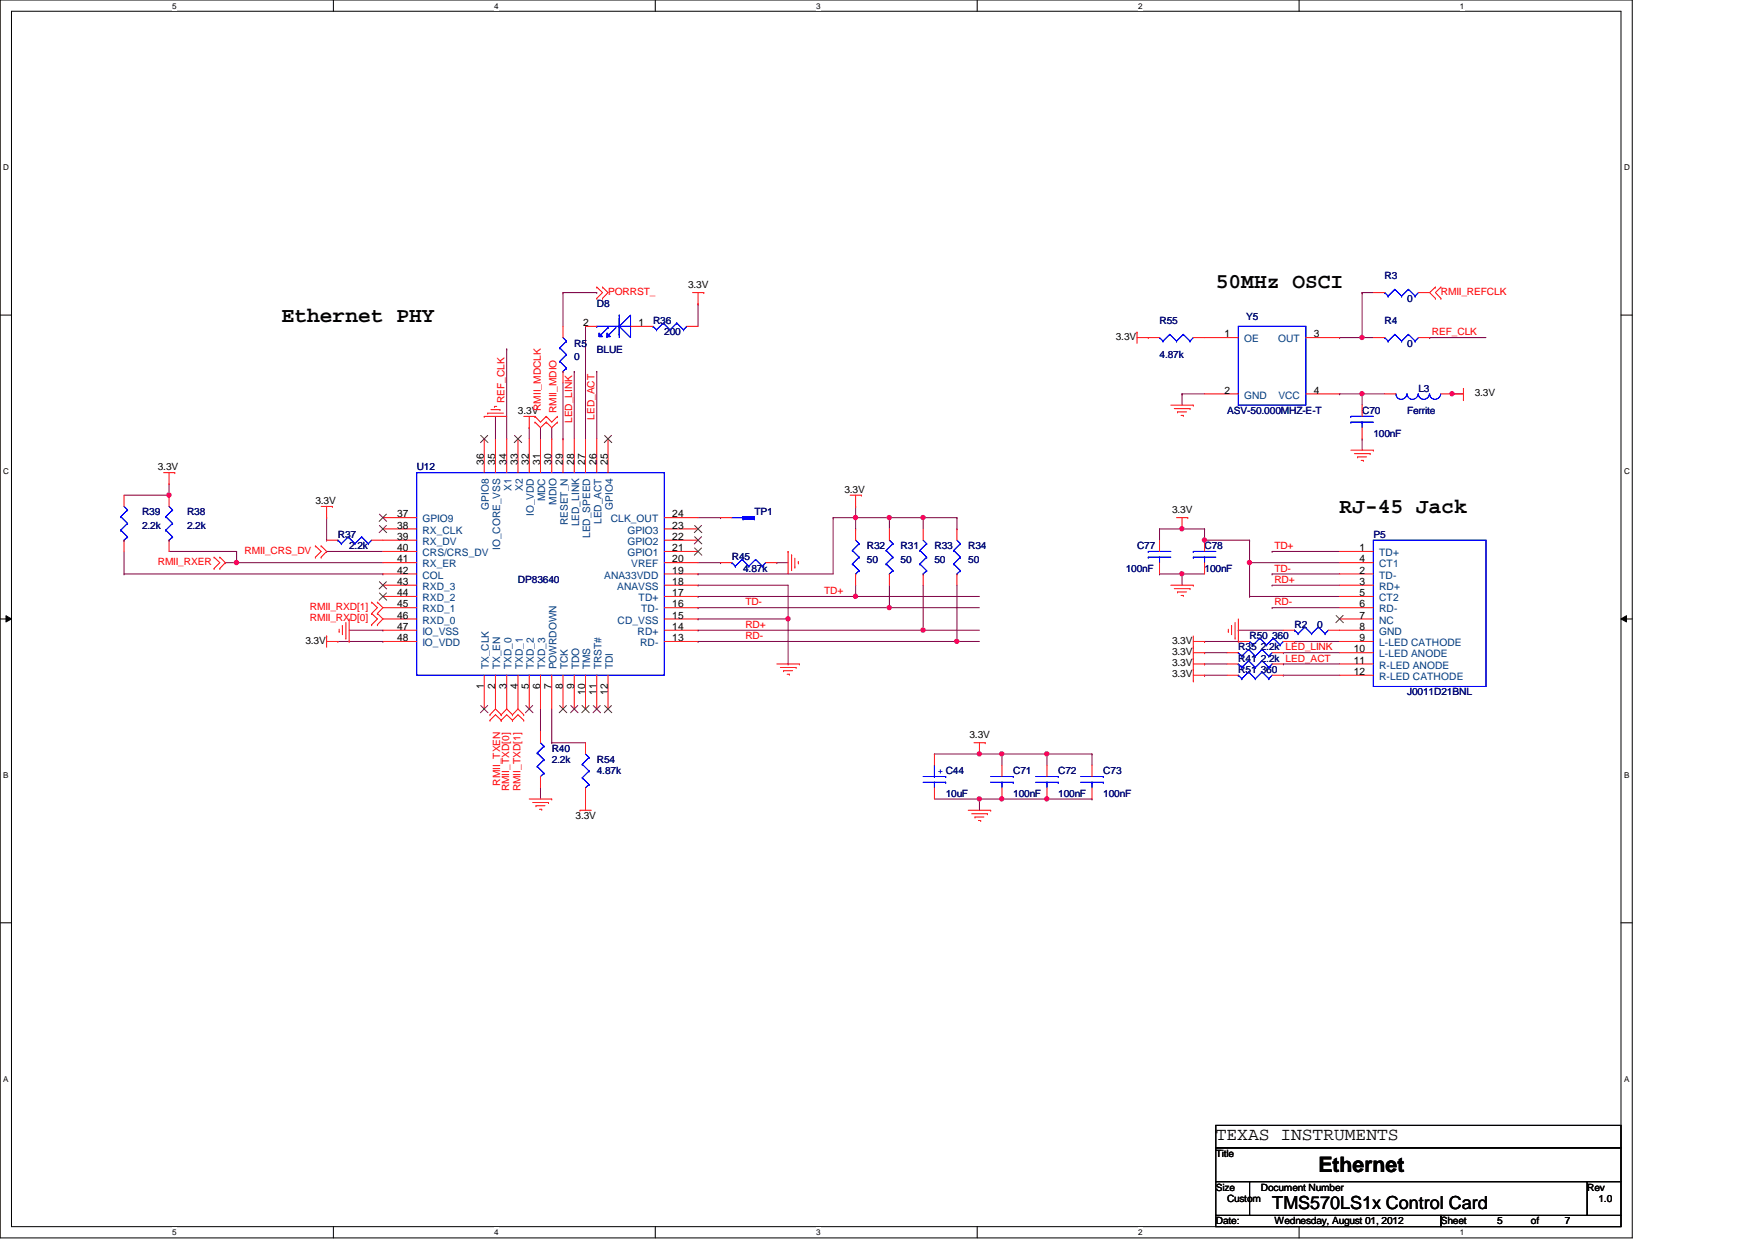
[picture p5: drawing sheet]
<svg xmlns="http://www.w3.org/2000/svg" width="297mm" height="210mm" viewBox="0 0 297 210" stroke-linecap="round" stroke-linejoin="round" font-family="sans-serif">
<path d="M0 0h276.3v209.5h-276.3zM1.9 1.9h272.5v205.7h-272.5z" fill="none" stroke="#000" stroke-width=".17"/>
<g fill="#fff">
<path d="M29.2 .2h.7v1.5h-.7z"/>
<path d="M29.2 207.9h.7v1.5h-.7z"/>
</g>
<path d="M56.4 0v1.9M56.4 207.6v1.9" fill="none" stroke="#000" stroke-width=".17"/>
<g fill="#fff">
<path d="M83.6 .2h.8v1.5h-.8z"/>
<path d="M83.6 207.9h.8v1.5h-.8z"/>
</g>
<path d="M110.9 0v1.9M110.9 207.6v1.9" fill="none" stroke="#000" stroke-width=".17"/>
<g fill="#fff">
<path d="M138.1 .2h.8v1.5h-.8z"/>
<path d="M138.1 207.9h.8v1.5h-.8z"/>
</g>
<path d="M165.4 0v1.9M165.4 207.6v1.9" fill="none" stroke="#000" stroke-width=".17"/>
<g fill="#fff">
<path d="M192.6 .2h.8v1.5h-.8z"/>
<path d="M192.6 207.9h.8v1.5h-.8z"/>
</g>
<path d="M219.9 0v1.9M219.9 207.6v1.9" fill="none" stroke="#000" stroke-width=".17"/>
<g fill="#fff">
<path d="M247.1 .2h.8v1.5h-.8z"/>
<path d="M247.1 207.9h.8v1.5h-.8z"/>
<path d="M.5 27.6h1v1.5h-1z"/>
<path d="M274.9 27.6h.9v1.5h-.9z"/>
<path d="M.5 79h1v1.6h-1z"/>
<path d="M274.9 79h.9v1.6h-.9z"/>
</g>
<path d="M0 53.3h1.9M274.4 53.3h1.9" fill="none" stroke="#000" stroke-width=".17"/>
<g fill="#fff">
<path d="M.5 130.5h.9v1.5h-.9z"/>
<path d="M274.9 130.5h.9v1.5h-.9z"/>
</g>
<path d="M0 104.8h1.9M1 104.2l.9 .6-.9 .5zM274.4 104.8l.9-.6v1.1zM274.4 104.8h1.9" fill="none" stroke="#000" stroke-width=".17"/>
<path d="M1 104.2l.9 .6-.9 .5zM274.4 104.8l.9-.6v1.1z" fill="#000"/>
<g fill="#fff">
<path d="M.5 181.9h.9v1.5h-.9z"/>
<path d="M274.9 181.9h.9v1.5h-.9z"/>
</g>
<path d="M0 156.2h1.9M274.4 156.2h1.9" fill="none" stroke="#000" stroke-width=".17"/>
<path d="M95.3 49.5h.1M95.3 49.5v5.7M95.3 49.5h5.7M101 49.5h.1M118.1 99.1h.1M118.1 99.1h15.3v5.7M133.4 104.8h.1" fill="none" stroke="#800040" stroke-width=".17"/>
<circle cx="133.4" cy="104.7" r=".37" fill="#f0f"/>
<circle cx="133.4" cy="104.7" r=".37" fill="none" stroke="#f0f" stroke-width=".17"/>
<g fill="none" stroke="#800040" stroke-width=".17">
<path d="M226.7 57.1h.1M226.7 57.1h5.7M230.5 57.1h.1M21 83.8h7.6M28.6 83.8h.1M28.6 93.3h11.4M28.6 81.9v1.9M38.1 95.2h.1M38.1 95.2h1.9M40 93.3h.1M40 95.2h.1M40 93.3v1.9"/>
<path d="M118.1 95.2h3.9M122 95.2h.1M118.1 104.8h.1M118.1 104.8h15.3v7.6M133.4 112.4h.1M91.5 120h.1M91.5 133.3h.1M91.5 120v3.8M91.5 133.3v2M93.4 125.7h.1M93.4 120v5.7M93.4 125.7h5.7"/>
<path d="M99.1 125.7h.1M158.2 127.6h.1M158.2 127.6h7.6"/>
</g>
<circle cx="28.6" cy="83.8" r=".37" fill="#f0f"/>
<circle cx="28.6" cy="83.8" r=".37" fill="none" stroke="#f0f" stroke-width=".17"/>
<path d="M230.5 49.5h.1M230.5 49.5v7.6M21 97.2h.1M21 93.3v3.9M21 97.2h43.8M64.8 97.2h.1M118.1 87.6h3.9M122 87.6h.1M131.5 95.2h.1M131.5 95.2h1.9" fill="none" stroke="#800040" stroke-width=".17"/>
<circle cx="230.5" cy="57.1" r=".37" fill="#f0f"/>
<circle cx="230.5" cy="57.1" r=".37" fill="none" stroke="#f0f" stroke-width=".17"/>
<g fill="none" stroke="#800040" stroke-width=".17">
<path d="M230.5 49.5h.1M230.5 49.5h1.9M242 57.1h.1M242 57.1h9.5M89.6 72.4h.1M89.6 72.4v1.9M91.5 74.3h.1M91.5 72.4v1.9M93.4 74.3h.1M93.4 72.4v1.9M97.2 62.9h.1M97.2 62.9v11.4"/>
<path d="M101 62.9h.1M101 62.9v11.4M226.7 66.7h.1M226.7 66.7h3.8M150.5 102.9h.1M150.5 102.9h15.3"/>
</g>
<circle cx="150.5" cy="102.8" r=".37" fill="#f0f"/>
<circle cx="150.5" cy="102.8" r=".37" fill="none" stroke="#f0f" stroke-width=".17"/>
<path d="M144.8 101h.1M144.8 101h21" fill="none" stroke="#800040" stroke-width=".17"/>
<circle cx="144.8" cy="100.9" r=".37" fill="#f0f"/>
<circle cx="144.8" cy="100.9" r=".37" fill="none" stroke="#f0f" stroke-width=".17"/>
<path d="M83.9 74.3h.1M83.9 70.5v3.8M230.5 74.3h.1M230.5 66.7h.1M230.5 66.7v1.9M230.5 74.3v1.9M57.2 108.6h7.6M64.8 108.6h.1M156.2 106.7h.1M156.2 106.7h9.6M162 108.6h.1M162 108.6h3.8" fill="none" stroke="#800040" stroke-width=".17"/>
<circle cx="230.5" cy="66.6" r=".37" fill="#f0f"/>
<circle cx="230.5" cy="66.6" r=".37" fill="none" stroke="#f0f" stroke-width=".17"/>
<path d="M85.8 59.1h.1M85.8 59.1v15.2M144.8 87.6h.1M144.8 85.7v1.9M144.8 87.6h5.7M150.5 87.6h.1M59.1 106.7h5.7M64.8 106.7h.1" fill="none" stroke="#800040" stroke-width=".17"/>
<circle cx="144.8" cy="87.6" r=".37" fill="#f0f"/>
<circle cx="144.8" cy="87.6" r=".37" fill="none" stroke="#f0f" stroke-width=".17"/>
<circle cx="150.5" cy="87.6" r=".37" fill="#f0f"/>
<circle cx="150.5" cy="87.6" r=".37" fill="none" stroke="#f0f" stroke-width=".17"/>
<path d="M200.1 66.7h.1M200.1 66.7h3.8M200.1 66.7v1.9M144.8 89.5h.1M144.8 87.6v1.9M150.5 87.6h.1M150.5 87.6v1.9M150.5 87.6h5.7M156.2 87.6h.1M162 89.5h.1M162 87.6v1.9" fill="none" stroke="#800040" stroke-width=".17"/>
<circle cx="156.2" cy="87.6" r=".37" fill="#f0f"/>
<circle cx="156.2" cy="87.6" r=".37" fill="none" stroke="#f0f" stroke-width=".17"/>
<path d="M158.2 135.3h7.6M165.8 135.3h.1" fill="none" stroke="#800040" stroke-width=".17"/>
<circle cx="165.7" cy="135.2" r=".37" fill="#f0f"/>
<circle cx="165.7" cy="135.2" r=".37" fill="none" stroke="#f0f" stroke-width=".17"/>
<path d="M169.6 135.3h15.2M177.2 135.3h.1M184.8 135.3h.1" fill="none" stroke="#800040" stroke-width=".17"/>
<circle cx="177.2" cy="135.2" r=".37" fill="#f0f"/>
<circle cx="177.2" cy="135.2" r=".37" fill="none" stroke="#f0f" stroke-width=".17"/>
<g fill="none" stroke="#800040" stroke-width=".17">
<path d="M55.3 91.4h.1M55.3 87.6v3.8M144.8 99.1v1.9M156.2 87.6h.1M156.2 87.6v1.9M156.2 87.6h5.8M162 87.6h.1M118.1 101h.1M118.1 101h26.7M144.8 101h.1M165.8 127.6h.1M165.8 127.6h3.8"/>
<path d="M169.6 127.6h.1M169.6 127.6v1.9"/>
</g>
<circle cx="165.7" cy="127.6" r=".37" fill="#f0f"/>
<circle cx="165.7" cy="127.6" r=".37" fill="none" stroke="#f0f" stroke-width=".17"/>
<path d="M118.1 51.4h.1M118.1 51.4v3.8M150.5 99.1v3.8M118.1 102.9h.1M118.1 102.9h32.4M150.5 102.9h.1M169.6 127.6h.1M169.6 127.6h7.6M177.2 127.6h.1M177.2 127.6v1.9" fill="none" stroke="#800040" stroke-width=".17"/>
<circle cx="169.6" cy="127.6" r=".37" fill="#f0f"/>
<circle cx="169.6" cy="127.6" r=".37" fill="none" stroke="#f0f" stroke-width=".17"/>
<path d="M99.1 55.2v19.1M99.1 74.3h.1M156.2 99.1v7.6M156.2 106.7h.1" fill="none" stroke="#800040" stroke-width=".17"/>
<circle cx="156.2" cy="106.7" r=".37" fill="#f0f"/>
<circle cx="156.2" cy="106.7" r=".37" fill="none" stroke="#f0f" stroke-width=".17"/>
<path d="M55.3 93.3h.1M55.3 93.3h9.5M118.1 106.7h.1M118.1 106.7h38.1M177.2 127.6h.1M177.2 127.6h7.6M184.8 127.6h.1M184.8 127.6v1.9" fill="none" stroke="#800040" stroke-width=".17"/>
<circle cx="177.2" cy="127.6" r=".37" fill="#f0f"/>
<circle cx="177.2" cy="127.6" r=".37" fill="none" stroke="#f0f" stroke-width=".17"/>
<path d="M230.5 66.7h.1M230.5 66.7h3.9M162 99.1v9.5M162 108.6h.1" fill="none" stroke="#800040" stroke-width=".17"/>
<circle cx="161.9" cy="108.6" r=".37" fill="#f0f"/>
<circle cx="161.9" cy="108.6" r=".37" fill="none" stroke="#f0f" stroke-width=".17"/>
<path d="M245.8 66.7h.1M245.8 66.7h1.9M118.1 108.6h.1M118.1 108.6h43.9" fill="none" stroke="#800040" stroke-width=".17"/>
<circle cx="245.8" cy="66.6" r=".37" fill="#f0f"/>
<circle cx="245.8" cy="66.6" r=".37" fill="none" stroke="#f0f" stroke-width=".17"/>
<path d="M40 95.2h.1M40 95.2h24.8M118.1 97.2h.1M118.1 97.2h22.9" fill="none" stroke="#800040" stroke-width=".17"/>
<circle cx="40" cy="95.2" r=".37" fill="#f0f"/>
<circle cx="40" cy="95.2" r=".37" fill="none" stroke="#f0f" stroke-width=".17"/>
<path d="M95.3 74.3h.1M95.3 64.8v9.5M141 87.6h.1M141 87.6v9.6M141 87.6h3.8M144.8 87.6h.1M165.8 135.3h.1M165.8 135.3v1.9M165.8 135.3h3.8M169.6 135.3h.1" fill="none" stroke="#800040" stroke-width=".17"/>
<circle cx="169.6" cy="135.2" r=".37" fill="#f0f"/>
<circle cx="169.6" cy="135.2" r=".37" fill="none" stroke="#f0f" stroke-width=".17"/>
<path d="M200.1 89.5h.1M200.1 89.5h3.8" fill="none" stroke="#800040" stroke-width=".17"/>
<circle cx="200" cy="89.5" r=".37" fill="#f0f"/>
<circle cx="200" cy="89.5" r=".37" fill="none" stroke="#f0f" stroke-width=".17"/>
<path d="M196.3 89.5h.1M196.3 89.5h3.8M196.3 89.5v1.9M200.1 97.2h.1M200.1 97.2h3.8M200.1 97.2v1.9M215.3 97.2h.1M215.3 97.2h11.4M209.6 106.7h.1M209.6 106.7h7.6" fill="none" stroke="#800040" stroke-width=".17"/>
<circle cx="200" cy="97.1" r=".37" fill="#f0f"/>
<circle cx="200" cy="97.1" r=".37" fill="none" stroke="#f0f" stroke-width=".17"/>
<g fill="none" stroke="#800040" stroke-width=".17">
<path d="M196.3 97.2h.1M196.3 97.2h3.8M203.9 89.5h.1M203.9 89.5v1.9M211.5 91.4h.1M211.5 95.2h.1M211.5 91.4v9.6M211.5 95.2h15.2M215.3 99.1h.1M215.3 93.3h.1M215.3 99.1h11.4M215.3 93.3h11.4"/>
<path d="M203.9 108.6h.1M203.9 114.3h.1M203.9 108.6h5.7M203.9 114.3h3.8M211.5 101h.1M211.5 101h15.2M215.3 102.9h.1M215.3 102.9h11.4M217.2 112.4h.1M217.2 110.5h.1M217.2 114.3h.1M217.2 112.4h9.5"/>
<path d="M217.2 114.3h9.5M217.2 110.5h9.5M219.1 108.6h.1M219.1 108.6h7.6"/>
</g>
<circle cx="211.5" cy="95.2" r=".37" fill="#f0f"/>
<circle cx="211.5" cy="95.2" r=".37" fill="none" stroke="#f0f" stroke-width=".17"/>
<path d="M203.9 91.4h.1M203.9 91.4h7.6M203.9 112.4h.1M203.9 112.4h3.8" fill="none" stroke="#800040" stroke-width=".17"/>
<circle cx="203.8" cy="91.4" r=".37" fill="#f0f"/>
<circle cx="203.8" cy="91.4" r=".37" fill="none" stroke="#f0f" stroke-width=".17"/>
<path d="M203.9 110.5h.1M203.9 110.5h3.8" fill="none" stroke="#800040" stroke-width=".17"/>
<g fill="none" stroke="#f00" stroke-width=".17">
<path d="M95.3 55.2v1.9M101 50.5h.1M101 48.6h.1M101 48.6l1 .9-1 1M102 50.5h.1M102 48.6h.1M102 48.6l.9 .9-.9 1M108.6 55.2h1.9M116.2 55.2h1.9M117.2 49.5h1.9M118.1 51.4h.1M118.1 49.5v1.9"/>
<path d="M119.1 49.5h.1M192.4 56.2h.1M192.4 57.1h3.9M192.4 56.2v1.9M194.3 57.1h.1M202 57.1h7.6M221 57.1h5.7M232.4 49.5h2M240.1 49.5h1.9M242 49.5l.9 1M242.9 50.5h.1M242.9 48.6h.1"/>
<path d="M242.9 48.6l-.9 .9M243.9 48.6h.1M243.9 50.5h.1M243.9 48.6l-1 .9 1 1M82 70.5h.1M82 70.5h3.8M82 74.3v5.7M82.5 69.9h.1M82.5 69.9h2.7M83.1 69.3h1.5M83.7 68.8h.1M83.7 68.8h.4"/>
<path d="M83.9 74.3v5.7M84.6 69.3h.1M85.8 74.3v5.7M87.7 74.3v5.7M88.6 70.5h1.9M89.6 72.4h.1M89.6 70.5v1.9M89.6 74.3v5.7M90.5 70.5h.1M90.5 71.5h.1M90.5 71.5l1 .9 1-.9M90.5 70.5l1 1 1-1"/>
<path d="M91.5 74.3v5.7M92.5 71.5h.1M92.5 70.5h.1M92.5 71.5l.9 .9 1-.9M92.5 70.5l.9 1 1-1M93.4 74.3v5.7M94.4 71.5h.1M94.4 70.5h.1M95.3 62.9v1.9M95.3 74.3v5.7M97.2 74.3v5.7M99.1 74.3v5.7"/>
<path d="M101 74.3v5.7M102.9 74.3v5.7M198.2 68.6h3.8M198.8 69.2h2.6M199.3 69.7h.1M199.3 69.7h1.5M199.9 70.3h.4M200.3 70.3h.1M201.4 69.2h.1M202 68.6h.1M203.9 66.7h5.7M221 66.7h5.7"/>
<path d="M228.6 76.2h3.8M229.2 76.8h2.7M229.8 77.3h.1M229.8 77.3h1.5M230.4 77.9h.4M230.5 68.6v1.9M230.5 72.4v1.9M230.8 77.9h.1M231.9 76.8h.1M232.4 76.2h.1M234.4 66.7h1.9M243.9 66.7h3.8"/>
<path d="M245.8 66.7h.1M247.7 67.6h.1M247.7 65.7v1.9M21 83.8v1.9M21 91.4v1.9M27.7 80h1.9M28.6 81.9h.1M28.6 80v1.9M29.6 80h.1M36.2 96.2h.1M36.2 94.3h.1M36.2 94.3l1 .9-1 1"/>
<path d="M37.2 94.3h.1M37.2 96.2h.1M37.2 94.3l.9 .9-.9 1M53.4 94.3h.1M53.4 92.4h.1M53.4 92.4l1 .9-1 1M54.4 92.4h.1M54.4 94.3h.1M54.4 85.7h1.9M54.4 92.4l.9 .9-.9 1M55.3 87.6h.1M55.3 85.7v1.9"/>
<path d="M56.3 85.7h.1M64.8 87.6h5.7M64.8 99.1h5.7M64.8 97.2h5.7M64.8 95.2h5.7M64.8 93.3h5.7M64.8 91.4h5.7M64.8 89.5h5.7M112.4 87.6h5.7M112.4 99.1h5.7M112.4 97.2h5.7M112.4 95.2h5.7"/>
<path d="M112.4 93.3h5.7M112.4 91.4h5.7M112.4 89.5h5.7M122 95.2h1.9M129.6 95.2h1.9M133.4 93.3h.1M133.4 93.3v3.9M134 93.9h.1M134 93.9v2.7M134.5 96h.1M134.5 94.5v1.5M135.1 95.1h.1"/>
<path d="M135.1 95.1v.4M143.9 83.8h1.9M144.8 85.7h.1M144.8 83.8v1.9M145.8 83.8h.1M198.2 99.1h3.8M198.8 99.7h2.6M199.1 87.6h1.9M200.1 89.5h.1M200.1 87.6v1.9M201 87.6h.1M201.4 99.7h.1"/>
<path d="M202 99.1h.1M226.7 99.1h5.7M226.7 97.2h5.7M226.7 95.2h5.7M226.7 93.3h5.7M55.3 107.7h.1M55.3 108.6h1.9M55.3 107.7v1.9M57.2 108.6h.1M57.4 106.9h.1M57.4 106.5v.4M58 105.9h.1"/>
<path d="M58 105.9v1.5M58.5 108h.1M58.5 105.4v2.6M59.1 108.6h.1M59.1 104.8v3.8M62.9 103.8h.1M62.9 101.9h.1M62.9 105.7h.1M62.9 101.9l1 1-1 .9M62.9 103.8l1 1-1 .9M63.9 101.9h.1M63.9 103.8h.1"/>
<path d="M63.9 105.7h.1M63.9 101.9l.9 1M63.9 103.8l.9 1M64.8 108.6h5.7M64.8 102.9l-.9 .9M64.8 104.8l-.9 .9M64.8 106.7h5.7M64.8 104.8h5.7M64.8 102.9h5.7M64.8 101h5.7M82 114.3v5.7M83.9 114.3v5.7"/>
<path d="M85.8 114.3v5.7M87.7 114.3v5.7M89.6 114.3v5.7M91.5 114.3v5.7M93.4 114.3v5.7M95.3 114.3v5.7M97.2 114.3v5.7M99.1 114.3v5.7M101 114.3v5.7M102.9 114.3v5.7M112.4 108.6h5.7M112.4 106.7h5.7"/>
<path d="M112.4 104.8h5.7M112.4 102.9h5.7M112.4 101h5.7M131.5 112.4h3.8M132.1 113h2.6M132.6 113.5h.1M132.6 113.5h1.6M133.2 114.1h.4M133.6 114.1h.1M134.7 113h.1M135.3 112.4h.1M199.3 100.2h.1"/>
<path d="M199.3 100.2h1.5M199.9 100.8h.4M200.3 100.8h.1M202 115.3h.1M202 109.6h.1M202 113.4h.1M202 111.5h.1M202 108.6h1.9M202 112.4h1.9M202 114.3h1.9M202 107.7v7.6M202 110.5h1.9"/>
<path d="M203.9 114.3h.1M203.9 108.6h.1M203.9 112.4h.1M203.9 110.5h.1M207.7 114.3h1.9M207.9 106.9h.1M207.9 106.5v.4M208.4 105.9h.1M208.4 105.9v1.5M209 108h.1M209 105.4v2.6M209.6 108.6h.1"/>
<path d="M209.6 108.6h1.9M209.6 104.8v3.8M215.3 114.3h1.9M217.2 108.6h1.9M226.7 108.6h5.7M226.7 112.4h5.7M226.7 114.3h5.7M226.7 110.5h5.7M226.7 106.7h5.7M226.7 104.8h5.7M226.7 102.9h5.7M226.7 101h5.7"/>
<path d="M82.9 121h.1M82.9 121.9h.1M82.9 121.9l1-.9 .9 .9M83.9 120l-1 1M83.9 120l.9 1M84.8 121h.1M84.8 121.9h.1M84.8 121.9l1-.9 .9 .9M85.8 120l-1 1M85.8 120l.9 1M86.7 121h.1M86.7 121.9h.1"/>
<path d="M86.7 121.9l1-.9 .9 .9M87.7 120l.9 1M87.7 120l-1 1M88.6 121h.1M88.6 121.9h.1M89.6 135.3h3.8M90.2 135.8h2.6M90.7 136.4h.1M90.7 136.4h1.5M91.3 137h.4M91.5 123.8v1.9M91.5 131.4v1.9"/>
<path d="M91.7 137h.1M92.8 135.8h.1M93.4 135.3h.1M98.2 137.2h.1M98.2 137.2h1.9M99.1 135.3h.1M99.1 125.7v1.9M99.1 133.3v3.9M158.2 127.6v1.9M158.2 133.3v2M163.9 137.2h3.8M164.5 137.8h2.6"/>
<path d="M164.8 125.7h1.9M165 138.3h.1M165 138.3h1.5M165.6 138.9h.4M165.8 127.6h.1M165.8 125.7v1.9M166 138.9h.1M166.7 125.7h.1M167.1 137.8h.1M167.7 137.2h.1M169.6 129.5v1.9M169.6 133.3v2"/>
<path d="M177.2 129.5v1.9M177.2 133.3v2M184.8 129.5v1.9M184.8 133.3v2"/>
</g>
<path d="M205.8 190.5h68.6v3.8h-68.6zM205.8 194.3h68.6v5.7h-68.6zM205.8 200h5.7v5.7h-5.7zM205.8 205.7h38.1v1.9h-38.1zM211.5 200h57.1v5.7h-57.1zM243.9 205.7h30.5v1.9h-30.5zM268.6 200h5.8v5.7h-5.8z" fill="none" stroke="#000" stroke-width=".17"/>
<g fill="none" stroke="#00f" stroke-width=".17">
<path d="M94.7 58.9h.1M94.7 58.9l1.2 1.1M95.3 57.1l.6 .6M95.9 57.7h.1M95.9 57.7l-1.2 1.2M101 55.2h.1M101 55.2h5.7M102.7 57h.1M102.9 55.5h.1M102.9 55.5l-1.5 1.5M104.3 55.5l-1.6 1.5M104.8 55.2h.1"/>
<path d="M104.8 56.6h.1M104.8 53.3h.1M104.8 53.3v3.8M106.7 53.3v3.8l-1.9-1.9zM110.5 55.2h.1M110.5 55.2l.6 .6M111.1 55.8h.1M112.3 54.7h.1M112.3 54.7l1.1 1.1M112.3 54.7l-1.2 1.1M113.4 55.8h.1M114.6 54.7h.1"/>
<path d="M114.6 54.7l1.1 1.1M114.6 54.7l-1.2 1.1M115.7 55.8h.1M116.2 55.2l-.5 .6M196.3 57.1h.1M196.3 57.1l.5 .6M196.8 57.7h.1M198 56.6h.1M198 56.6l1.1 1.1M198 56.6l-1.2 1.1M199.1 57.7h.1M200.3 56.6h.1"/>
<path d="M200.3 56.6l1.1 1.1M200.3 56.6l-1.2 1.1M201.4 57.7h.1M202 57.1l-.6 .6M209.6 55.2h11.4v13.4h-11.4zM234.4 49.5h.1M234.4 49.5l.5 .6M234.9 50.1h.1M236.1 49h.1M236.1 49l1.1 1.1M236.1 49l-1.2 1.1M237.2 50.1h.1"/>
<path d="M238.4 49h.1M238.4 49l1.1 1.1M238.4 49l-1.2 1.1M239.5 50.1h.1M240.1 49.5l-.6 .6M94.7 61.2h.1M94.7 61.2l1.2 1.1M95.3 62.9h.1M95.9 60h.1M95.9 62.3h.1M95.9 60l-1.2 1.2M95.9 62.3l-.6 .6"/>
<path d="M228.6 70.5h.1M228.6 71.5h.1M228.6 70.5h3.8M228.6 71.5h3.8M230.5 71.5h.1M230.5 71.5v.9M236.3 66.7a.93 .93 0 0 0 .9 .9 .93 .93 0 0 0 .9-.9M238.2 66.7a.93 .93 0 0 0 .9 .9 .93 .93 0 0 0 .9-.9M240.1 66.7a.93 .93 0 0 0 .9 .9 .93 .93 0 0 0 .9-.9M242 66.7a.93 .93 0 0 0 .9 .9 .93 .93 0 0 0 .9-.9M20.4 87.5h.1M20.4 89.7h.1"/>
<path d="M20.4 87.5l1.2 1.1M20.4 89.7l1.2 1.2M21 91.4h.1M21 85.7l.6 .6M21.6 86.3h.1M21.6 88.6h.1M21.6 90.9h.1M21.6 86.3l-1.2 1.2M21.6 88.6l-1.2 1.1M21.6 90.9l-.6 .5M70.5 80h41.9v34.3h-41.9zM123.9 95.2h.1"/>
<path d="M123.9 95.2l.6 .6M124.5 95.8h.1M125.6 94.7h.1M125.6 94.7l1.1 1.1M125.6 94.7l-1.1 1.1M126.7 95.8h.1M127.9 94.7h.1M127.9 94.7l1.1 1.1M127.9 94.7l-1.2 1.1M129 95.8h.1M129.6 95.2l-.6 .6M232.4 91.4h19.1v24.8h-19.1z"/>
<path d="M209.6 114.3h.1M209.6 114.3l.6 .6M210.2 114.9h.1M211.3 113.7h.1M211.3 113.7l1.2 1.2M211.3 113.7l-1.1 1.2M211.5 108.6h.1M211.5 108.6l.6 .6M212.1 109.2h.1M212.5 114.9h.1M213.2 108h.1M213.2 108l1.2 1.2"/>
<path d="M213.2 108l-1.1 1.2M213.6 113.7h.1M213.6 113.7l1.2 1.2M213.6 113.7l-1.1 1.2M214.4 109.2h.1M214.8 114.9h.1M215.3 114.3l-.5 .6M215.5 108h.1M215.5 108l1.2 1.2M215.5 108l-1.1 1.2M216.7 109.2h.1M217.2 108.6l-.5 .6"/>
<path d="M90.9 127.5h.1M90.9 129.8h.1M90.9 127.5l1.2 1.1M90.9 129.8l1.2 1.1M91.5 131.4h.1M91.5 125.7l.6 .6M92.1 126.3h.1M92.1 128.6h.1M92.1 130.9h.1M92.1 126.3l-1.2 1.2M92.1 128.6l-1.2 1.2M92.1 130.9l-.6 .5"/>
<path d="M98.5 129.4h.1M98.5 131.7h.1M98.5 129.4l1.2 1.1M98.5 131.7l1.2 1.1M99.1 133.3h.1M99.1 127.6l.6 .6M99.7 128.2h.1M99.7 130.5h.1M99.7 132.8h.1M99.7 128.2l-1.2 1.2M99.7 130.5l-1.2 1.2M99.7 132.8l-.6 .5"/>
<path d="M156.2 131.4h3.9M156.2 132.4h3.9M158.2 131.4h.1M158.2 132.4h.1M158.2 129.5v1.9M158.2 132.4v.9M160.1 131.4h.1M160.1 132.4h.1M167.7 131.4h3.8M167.7 132.4h3.8M169.6 132.4h.1M169.6 132.4v.9"/>
<path d="M171.5 131.4h.1M171.5 132.4h.1M175.3 131.4h3.8M175.3 132.4h3.8M177.2 132.4h.1M177.2 132.4v.9M179.1 131.4h.1M179.1 132.4h.1M182.9 131.4h3.8M182.9 132.4h3.8M184.8 132.4h.1M184.8 132.4v.9"/>
<path d="M186.7 131.4h.1M186.7 132.4h.1"/>
</g>
<g fill="none" stroke="#804000" stroke-width=".17">
<path d="M81.4 73.7l1.2 1.2M82.5 73.7l-1.2 1.2M87.1 73.7l1.2 1.2M88.3 73.7l-1.3 1.2M102.3 73.7l1.2 1.2M103.5 73.7l-1.2 1.2M64.2 87l1.2 1.3M64.2 88.9l1.2 1.3M64.2 98.5l1.2 1.2M65.4 87l-1.2 1.3M65.4 88.9l-1.2 1.3M65.4 98.5l-1.2 1.2"/>
<path d="M117.6 92.8l1.2 1.2M117.6 90.8l1.2 1.3M117.6 88.9l1.2 1.3M118.7 92.8l-1.2 1.2M118.7 90.8l-1.2 1.3M118.7 88.9l-1.2 1.3M64.2 100.4l1.2 1.2M65.4 100.4l-1.2 1.2M81.4 119.4l1.2 1.2M82.5 119.4l-1.2 1.2M89 119.4l1.2 1.2M90.2 119.4l-1.3 1.2"/>
<path d="M94.7 119.4l1.2 1.2M95.9 119.4l-1.2 1.2M96.6 119.4l1.2 1.2M97.8 119.4l-1.2 1.2M98.5 119.4l1.2 1.2M99.7 119.4l-1.2 1.2M100.4 119.4l1.2 1.2M101.6 119.4l-1.2 1.2M102.3 119.4l1.2 1.2M103.5 119.4l-1.2 1.2M226.1 104.2l1.3 1.2M227.3 104.2l-1.2 1.2"/>
</g>
<path d="M102.7 56.4l.6 .6h-.6z" fill="#00f"/>
<path d="M102.7 56.4l.6 .6h-.6z" fill="none" stroke="#00f" stroke-width=".17"/>
<path d="M101.4 56.4l.6 .6h-.6z" fill="#00f"/>
<path d="M101 55.2h.1M101 55.2h5.7M101.4 56.4l.6 .6h-.6zM102.7 57h.1M102.9 55.5h.1M102.9 55.5l-1.5 1.5M104.3 55.5l-1.6 1.5M104.8 55.2h.1M104.8 56.6h.1M104.8 53.3h.1M104.8 53.3v3.8M106.7 53.3v3.8l-1.9-1.9z" fill="none" stroke="#00f" stroke-width=".17"/>
<path d="M102.7 56.4l.6 .6h-.6z" fill="#00f"/>
<path d="M102.7 56.4l.6 .6h-.6z" fill="none" stroke="#00f" stroke-width=".17"/>
<path d="M101.4 56.4l.6 .6h-.6z" fill="#00f"/>
<g fill="none" stroke="#00f" stroke-width=".17">
<path d="M101.4 56.4l.6 .6h-.6zM57.2 91.4h.1M57.2 91.4l.6 .6M57.8 92h.1M58.9 90.9h.1M58.9 90.9l1.2 1.1M58.9 90.9l-1.1 1.1M60.1 92h.1M61.2 90.9h.1M61.2 90.9l1.2 1.1M61.2 90.9l-1.1 1.1M62.4 92h.1"/>
<path d="M62.9 91.4l-.5 .6M123.9 87.6h1.9M125.8 87.6h.1M125.8 87.8h.1M125.8 87.5h.1M125.8 87.5v.3M125.8 87.8h1.9M125.8 87.5h1.9M127.7 87.8h.1M127.7 87.5h.1M127.7 87.5v.3M144.3 93.2h.1"/>
<path d="M144.3 95.5h.1M144.3 93.2l1.1 1.1M144.3 95.5l1.1 1.1M144.8 97.2h.1M144.8 91.4l.6 .6M145.4 92h.1M145.4 94.3h.1M145.4 96.6h.1M145.4 92l-1.1 1.2M145.4 94.3l-1.1 1.2M145.4 96.6l-.6 .6M150 93.2h.1"/>
<path d="M150 95.5h.1M150 93.2l1.1 1.1M150 95.5l1.1 1.1M150.5 97.2h.1M150.5 91.4l.6 .6M151.1 92h.1M151.1 94.3h.1M151.1 96.6h.1M151.1 92l-1.1 1.2M151.1 94.3l-1.1 1.2M151.1 96.6l-.6 .6M209.6 110.5h.1"/>
<path d="M209.6 110.5l.6 .6M210.2 111.1h.1M211.3 109.9h.1M211.3 109.9l1.2 1.2M211.3 109.9l-1.1 1.2M212.5 111.1h.1M213.6 109.9h.1M213.6 109.9l1.2 1.2M213.6 109.9l-1.1 1.2M214.8 111.1h.1M215.3 110.5l-.5 .6"/>
</g>
<path d="M99.1 55.2h1.9M106.7 55.2h1.9M55.3 91.4h1.9M62.9 91.4h1.9M144.8 89.5v1.9M144.8 97.2v1.9M150.5 89.5v1.9M150.5 97.2v1.9M207.7 110.5h1.9M215.3 110.5h1.9" fill="none" stroke="#f00" stroke-width=".17"/>
<path d="M125.8 87.5h1.9v.3h-1.9z" fill-rule="evenodd" fill="#00f"/>
<path d="M123.9 87.6h1.9M125.8 87.5h1.9v.3h-1.9zM125.8 87.6h.1M125.8 87.8h.1M125.8 87.5h.1M125.8 87.5v.3M125.8 87.8h1.9M125.8 87.5h1.9M127.7 87.8h.1M127.7 87.5h.1M127.7 87.5v.3" fill="none" stroke="#00f" stroke-width=".17"/>
<path d="M125.8 87.5h1.9v.3h-1.9z" fill-rule="evenodd" fill="#00f"/>
<g fill="none" stroke="#00f" stroke-width=".17">
<path d="M234.4 57.1h.1M234.4 57.1l.5 .6M234.9 57.7h.1M236.1 56.6h.1M236.1 56.6l1.1 1.1M236.1 56.6l-1.2 1.1M237.2 57.7h.1M238.4 56.6h.1M238.4 56.6l1.1 1.1M238.4 56.6l-1.2 1.1M239.5 57.7h.1M240.1 57.1l-.6 .6"/>
<path d="M28.1 87.5h.1M28.1 89.7h.1M28.1 87.5l1.1 1.1M28.1 89.7l1.1 1.2M28.6 91.4h.1M28.6 85.7l.6 .6M29.2 86.3h.1M29.2 88.6h.1M29.2 90.9h.1M29.2 86.3l-1.1 1.2M29.2 88.6l-1.1 1.1M29.2 90.9l-.6 .5"/>
<path d="M125.8 87.5h1.9v.3h-1.9zM155.7 93.2h.1M155.7 95.5h.1M155.7 93.2l1.1 1.1M155.7 95.5l1.1 1.1M156.2 97.2h.1M156.2 91.4l.6 .6M156.8 92h.1M156.8 94.3h.1M156.8 96.6h.1M156.8 92l-1.1 1.2M156.8 94.3l-1.1 1.2"/>
<path d="M156.8 96.6l-.6 .6M161.4 93.2h.1M161.4 95.5h.1M161.4 93.2l1.2 1.1M161.4 95.5l1.2 1.1M162 97.2h.1M162 91.4l.6 .6M162.6 92h.1M162.6 94.3h.1M162.6 96.6h.1M162.6 92l-1.2 1.2M162.6 94.3l-1.2 1.2"/>
<path d="M162.6 96.6l-.6 .6M194.3 93.3h.1M194.3 94.3h.1M194.3 93.3h3.9M194.3 94.3h3.9M196.3 94.3h.1M196.3 94.3v.9M202 93.3h.1M202 94.3h.1M202 93.3h3.8M202 94.3h3.8M203.9 94.3h.1"/>
<path d="M203.9 94.3v.9M209.6 112.4h.1M209.6 112.4l.6 .6M210.2 113h.1M211.3 111.8h.1M211.3 111.8l1.2 1.2M211.3 111.8l-1.1 1.2M212.5 113h.1M213.6 111.8h.1M213.6 111.8l1.2 1.2M213.6 111.8l-1.1 1.2M214.8 113h.1"/>
<path d="M215.3 112.4l-.5 .6M219.1 106.7h.1M219.1 106.7l.6 .6M219.7 107.3h.1M220.8 106.1h.1M220.8 106.1l1.2 1.2M220.8 106.1l-1.1 1.2M222 107.3h.1M223.1 106.1h.1M223.1 106.1l1.2 1.2M223.1 106.1l-1.1 1.2M224.3 107.3h.1"/>
<path d="M224.8 106.7l-.5 .6"/>
</g>
<g fill="none" stroke="#f00" stroke-width=".17">
<path d="M232.4 57.1h2M240.1 57.1h1.9M28.6 83.8v1.9M28.6 91.4v1.9M122 87.6h1.9M156.2 89.5v1.9M156.2 97.2v1.9M162 89.5v1.9M162 97.2v1.9M196.3 91.4v1.9M196.3 95.2v2M203.9 91.4v1.9"/>
<path d="M203.9 95.2v2M207.7 112.4h1.9M215.3 112.4h1.9M217.2 106.7h1.9M224.8 106.7h1.9"/>
</g>
<circle cx="133.4" cy="104.7" r=".37" fill="#f0f"/>
<circle cx="133.4" cy="104.7" r=".37" fill="none" stroke="#f0f" stroke-width=".17"/>
<circle cx="28.6" cy="83.8" r=".37" fill="#f0f"/>
<circle cx="28.6" cy="83.8" r=".37" fill="none" stroke="#f0f" stroke-width=".17"/>
<circle cx="230.5" cy="57.1" r=".37" fill="#f0f"/>
<circle cx="230.5" cy="57.1" r=".37" fill="none" stroke="#f0f" stroke-width=".17"/>
<circle cx="150.5" cy="102.8" r=".37" fill="#f0f"/>
<circle cx="150.5" cy="102.8" r=".37" fill="none" stroke="#f0f" stroke-width=".17"/>
<circle cx="144.8" cy="100.9" r=".37" fill="#f0f"/>
<circle cx="144.8" cy="100.9" r=".37" fill="none" stroke="#f0f" stroke-width=".17"/>
<circle cx="230.5" cy="66.6" r=".37" fill="#f0f"/>
<circle cx="230.5" cy="66.6" r=".37" fill="none" stroke="#f0f" stroke-width=".17"/>
<circle cx="144.8" cy="87.6" r=".37" fill="#f0f"/>
<circle cx="144.8" cy="87.6" r=".37" fill="none" stroke="#f0f" stroke-width=".17"/>
<circle cx="150.5" cy="87.6" r=".37" fill="#f0f"/>
<circle cx="150.5" cy="87.6" r=".37" fill="none" stroke="#f0f" stroke-width=".17"/>
<circle cx="156.2" cy="87.6" r=".37" fill="#f0f"/>
<circle cx="156.2" cy="87.6" r=".37" fill="none" stroke="#f0f" stroke-width=".17"/>
<circle cx="165.7" cy="135.2" r=".37" fill="#f0f"/>
<circle cx="165.7" cy="135.2" r=".37" fill="none" stroke="#f0f" stroke-width=".17"/>
<circle cx="177.2" cy="135.2" r=".37" fill="#f0f"/>
<circle cx="177.2" cy="135.2" r=".37" fill="none" stroke="#f0f" stroke-width=".17"/>
<circle cx="165.7" cy="127.6" r=".37" fill="#f0f"/>
<circle cx="165.7" cy="127.6" r=".37" fill="none" stroke="#f0f" stroke-width=".17"/>
<circle cx="169.6" cy="127.6" r=".37" fill="#f0f"/>
<circle cx="169.6" cy="127.6" r=".37" fill="none" stroke="#f0f" stroke-width=".17"/>
<circle cx="156.2" cy="106.7" r=".37" fill="#f0f"/>
<circle cx="156.2" cy="106.7" r=".37" fill="none" stroke="#f0f" stroke-width=".17"/>
<circle cx="177.2" cy="127.6" r=".37" fill="#f0f"/>
<circle cx="177.2" cy="127.6" r=".37" fill="none" stroke="#f0f" stroke-width=".17"/>
<circle cx="161.9" cy="108.6" r=".37" fill="#f0f"/>
<circle cx="161.9" cy="108.6" r=".37" fill="none" stroke="#f0f" stroke-width=".17"/>
<circle cx="245.8" cy="66.6" r=".37" fill="#f0f"/>
<circle cx="245.8" cy="66.6" r=".37" fill="none" stroke="#f0f" stroke-width=".17"/>
<circle cx="40" cy="95.2" r=".37" fill="#f0f"/>
<circle cx="40" cy="95.2" r=".37" fill="none" stroke="#f0f" stroke-width=".17"/>
<circle cx="169.6" cy="135.2" r=".37" fill="#f0f"/>
<circle cx="169.6" cy="135.2" r=".37" fill="none" stroke="#f0f" stroke-width=".17"/>
<circle cx="200" cy="89.5" r=".37" fill="#f0f"/>
<circle cx="200" cy="89.5" r=".37" fill="none" stroke="#f0f" stroke-width=".17"/>
<circle cx="200" cy="97.1" r=".37" fill="#f0f"/>
<circle cx="200" cy="97.1" r=".37" fill="none" stroke="#f0f" stroke-width=".17"/>
<circle cx="211.5" cy="95.2" r=".37" fill="#f0f"/>
<circle cx="211.5" cy="95.2" r=".37" fill="none" stroke="#f0f" stroke-width=".17"/>
<circle cx="203.8" cy="91.4" r=".37" fill="#f0f"/>
<circle cx="203.8" cy="91.4" r=".37" fill="none" stroke="#f0f" stroke-width=".17"/>
<g font-size="3.6">
<text x="205.8" y="48.7">50MHz OSCI</text>
<text x="47.7" y="54.4">Ethernet PHY</text>
<text x="226.7" y="86.8">RJ-45 Jack</text>
<text x="223.1" y="198.4">Ethernet</text>
</g>
<g font-size="3">
<text x="205.8" y="192.9">TEXAS INSTRUMENTS</text>
<text x="215.3" y="204.7">TMS570LS1x Control Card</text>
</g>
<g font-size="1.7" fill="#000080">
<text x="234.4" y="47.2">R3</text>
<text x="101" y="52">D8</text>
<text x="238.2" y="51.1">0</text>
<text x="97.2" y="58.7">R5</text>
<text x="101" y="59.8">BLUE</text>
<text x="110.5" y="54.9">R36</text>
<text x="112.4" y="56.8">200</text>
<text x="196.3" y="54.9">R55</text>
<text x="210.9" y="54.1">Y5</text>
<text x="234.4" y="54.9">R4</text>
<text x="238.2" y="58.7">0</text>
<text x="97.2" y="61">0</text>
<text x="196.3" y="60.6">4.87k</text>
<text x="207.7" y="70.1">ASV-50.000MHZ-E-T</text>
<text x="230.5" y="70.1">C70</text>
<text x="238.2" y="70.1">Ferrite</text>
<text x="240.1" y="66.3">L3</text>
<text x="232.4" y="73.9">100nF</text>
<text x="70.5" y="79.6">U12</text>
<text x="24" y="87.2">R39</text>
<text x="24" y="89.5">2.2k</text>
<text x="31.7" y="87.2">R38</text>
<text x="31.7" y="89.5">2.2k</text>
<text x="127.7" y="87.2">TP1</text>
<text x="57.2" y="91.1">R37</text>
<text x="59.1" y="93">2.2k</text>
<text x="123.9" y="94.9">R45</text>
<text x="146.7" y="93">R32</text>
<text x="146.7" y="95.2">50</text>
<text x="152.4" y="93">R31</text>
<text x="152.4" y="95.2">50</text>
<text x="158.2" y="93">R33</text>
<text x="158.2" y="95.2">50</text>
<text x="163.9" y="93">R34</text>
<text x="163.9" y="95.2">50</text>
<text x="192.4" y="93">C77</text>
<text x="203.9" y="93">C78</text>
<text x="232.4" y="91.1">P5</text>
<text x="87.7" y="98.7">DP83640</text>
<text x="125.8" y="96.8">4.87k</text>
<text x="190.5" y="96.8">100nF</text>
<text x="203.9" y="96.8">100nF</text>
<text x="219.1" y="106.3">R2</text>
<text x="222.9" y="106.3">0</text>
<text x="209.6" y="113.9">R51 360</text>
<text x="209.6" y="110.1">R35 2.2k LED_LINK</text>
<text x="209.6" y="112">R41 2.2k LED_ACT</text>
<text x="211.5" y="108.2">R50 360</text>
<text x="238.2" y="117.7">J0011D21BNL</text>
<text x="93.4" y="127.3">R40</text>
<text x="93.4" y="129.2">2.2k</text>
<text x="101" y="129.2">R54</text>
<text x="101" y="131.1">4.87k</text>
<text x="171.5" y="131.1">C71</text>
<text x="179.1" y="131.1">C72</text>
<text x="186.7" y="131.1">C73</text>
<text x="160.1" y="134.9">10uF</text>
<text x="171.5" y="134.9">100nF</text>
<text x="179.1" y="134.9">100nF</text>
<text x="186.7" y="134.9">100nF</text>
</g>
<g font-size="1.7" fill="#f00">
<text x="102.9" y="49.9">PORRST_</text>
<text x="243.9" y="49.9">RMII_REFCLK</text>
<text x="242.4" y="56.8">REF_CLK</text>
<text x="85.4" y="68.2" transform="rotate(-90 85.4 68.2)">REF_CLK</text>
<text x="91.5" y="69.6" transform="rotate(-90 91.5 69.6)">RMII_MDCLK</text>
<text x="94.2" y="69.9" transform="rotate(-90 94.2 69.9)">RMII_MDIO</text>
<text x="96.8" y="71.6" transform="rotate(-90 96.8 71.6)">LED_LINK</text>
<text x="100.6" y="71.1" transform="rotate(-90 100.6 71.1)">LED_ACT</text>
<text x="26.7" y="95.6">RMII_RXER</text>
<text x="41.4" y="93.7">RMII_CRS_DV</text>
<text x="215.7" y="93">TD+</text>
<text x="139.5" y="100.6">TD+</text>
<text x="215.7" y="96.8">TD-</text>
<text x="215.7" y="98.7">RD+</text>
<text x="52.4" y="103.3">RMII_RXD[1]</text>
<text x="52.4" y="105.2">RMII_RXD[0]</text>
<text x="126.2" y="102.5">TD-</text>
<text x="126.2" y="106.3">RD+</text>
<text x="215.7" y="102.5">RD-</text>
<text x="126.2" y="108.2">RD-</text>
<text x="84.7" y="133" transform="rotate(-90 84.7 133)">RMII_TXEN</text>
<text x="86.2" y="133.9" transform="rotate(-90 86.2 133.9)">RMII_TXD[0]</text>
<text x="88.1" y="133.9" transform="rotate(-90 88.1 133.9)">RMII_TXD[1]</text>
</g>
<g font-size="1.7">
<text x="116.5" y="48.8">3.3V</text>
<text x="98.7" y="55.2">2</text>
<text x="108.1" y="55.2">1</text>
<text x="188.8" y="57.5">3.3V</text>
<text x="207.3" y="57.1">1</text>
<text x="222.4" y="57.1">3</text>
<text x="87.7" y="70.1">3.3V</text>
<text x="207.3" y="66.6">2</text>
<text x="222.4" y="66.6">4</text>
<text x="249.6" y="67.1">3.3V</text>
<text x="26.7" y="79.6">3.3V</text>
<text x="81.9" y="78.7" transform="rotate(-90 81.9 78.7)">36</text>
<text x="83.8" y="78.7" transform="rotate(-90 83.8 78.7)">35</text>
<text x="85.7" y="78.7" transform="rotate(-90 85.7 78.7)">34</text>
<text x="87.6" y="78.7" transform="rotate(-90 87.6 78.7)">33</text>
<text x="89.5" y="78.7" transform="rotate(-90 89.5 78.7)">32</text>
<text x="91.4" y="78.7" transform="rotate(-90 91.4 78.7)">31</text>
<text x="93.3" y="78.7" transform="rotate(-90 93.3 78.7)">30</text>
<text x="95.2" y="78.7" transform="rotate(-90 95.2 78.7)">29</text>
<text x="97.2" y="78.7" transform="rotate(-90 97.2 78.7)">28</text>
<text x="99.1" y="78.7" transform="rotate(-90 99.1 78.7)">27</text>
<text x="101" y="78.7" transform="rotate(-90 101 78.7)">26</text>
<text x="102.9" y="78.7" transform="rotate(-90 102.9 78.7)">25</text>
<text x="142.9" y="83.4">3.3V</text>
<text x="53.4" y="85.3">3.3V</text>
<text x="67.2" y="87.6">37</text>
<text x="67.2" y="89.5">38</text>
<text x="113.8" y="89.5">23</text>
<text x="113.8" y="87.6">24</text>
<text x="198.4" y="86.9">3.3V</text>
<text x="67.2" y="91.4">39</text>
<text x="67.2" y="93.3">40</text>
<text x="67.2" y="95.2">41</text>
<text x="113.8" y="95.2">20</text>
<text x="113.8" y="93.3">21</text>
<text x="113.8" y="91.4">22</text>
<text x="230.1" y="93.3">1</text>
<text x="230.1" y="95.2">4</text>
<text x="67.2" y="97.1">42</text>
<text x="67.2" y="99">43</text>
<text x="67.2" y="100.9">44</text>
<text x="113.8" y="100.9">17</text>
<text x="113.8" y="99">18</text>
<text x="113.8" y="97.1">19</text>
<text x="230.1" y="97.1">2</text>
<text x="230.1" y="99">3</text>
<text x="230.1" y="100.9">5</text>
<text x="67.2" y="102.8">45</text>
<text x="67.2" y="104.7">46</text>
<text x="67.2" y="106.6">47</text>
<text x="113.8" y="106.6">14</text>
<text x="113.8" y="104.7">15</text>
<text x="113.8" y="102.8">16</text>
<text x="230.1" y="102.8">6</text>
<text x="230.1" y="104.7">7</text>
<text x="230.1" y="106.6">8</text>
<text x="51.7" y="109">3.3V</text>
<text x="67.2" y="108.5">48</text>
<text x="113.8" y="108.5">13</text>
<text x="198.4" y="109">3.3V</text>
<text x="198.4" y="112.8">3.3V</text>
<text x="198.4" y="110.9">3.3V</text>
<text x="229.1" y="110.4">10</text>
<text x="229.1" y="112.4">11</text>
<text x="230.1" y="108.5">9</text>
<text x="81.9" y="116.6" transform="rotate(-90 81.9 116.6)">1</text>
<text x="83.8" y="116.6" transform="rotate(-90 83.8 116.6)">2</text>
<text x="85.7" y="116.6" transform="rotate(-90 85.7 116.6)">3</text>
<text x="87.6" y="116.6" transform="rotate(-90 87.6 116.6)">4</text>
<text x="89.5" y="116.6" transform="rotate(-90 89.5 116.6)">5</text>
<text x="91.4" y="116.6" transform="rotate(-90 91.4 116.6)">6</text>
<text x="93.3" y="116.6" transform="rotate(-90 93.3 116.6)">7</text>
<text x="95.2" y="116.6" transform="rotate(-90 95.2 116.6)">8</text>
<text x="97.2" y="116.6" transform="rotate(-90 97.2 116.6)">9</text>
<text x="99.1" y="117.6" transform="rotate(-90 99.1 117.6)">10</text>
<text x="101" y="117.6" transform="rotate(-90 101 117.6)">11</text>
<text x="102.9" y="117.6" transform="rotate(-90 102.9 117.6)">12</text>
<text x="198.4" y="114.7">3.3V</text>
<text x="229.1" y="114.3">12</text>
<text x="164.1" y="125">3.3V</text>
<text x="97.4" y="138.7">3.3V</text>
<text x="205.8" y="195.8">Title</text>
<text x="205.8" y="201.5">Size</text>
<text x="207.7" y="203.5">Custom</text>
<text x="213.4" y="201.5">Document Number</text>
<text x="268.6" y="201.5">Rev</text>
<text x="270.5" y="203.5">1.0</text>
<text x="205.8" y="207.3">Date:</text>
<text x="215.7" y="207.3">Wednesday, August 01, 2012</text>
<text x="243.9" y="207.3">Sheet</text>
<text x="253.4" y="207.3">5</text>
<text x="259.1" y="207.3">of</text>
<text x="264.8" y="207.3">7</text>
</g>
<g font-size="1.7" fill="#004080">
<text x="210.6" y="58">OE</text>
<text x="216.3" y="58">OUT</text>
<text x="210.6" y="67.5">GND</text>
<text x="216.4" y="67.5">VCC</text>
<text x="86.6" y="83.1" transform="rotate(-90 86.6 83.1)">X1</text>
<text x="88.5" y="83.1" transform="rotate(-90 88.5 83.1)">X2</text>
<text x="71.5" y="88.4">GPIO9</text>
<text x="82.8" y="86.3" transform="rotate(-90 82.8 86.3)">GPIO8</text>
<text x="90.4" y="87.4" transform="rotate(-90 90.4 87.4)">IO_VDD</text>
<text x="92.3" y="84.9" transform="rotate(-90 92.3 84.9)">MDC</text>
<text x="94.2" y="85.5" transform="rotate(-90 94.2 85.5)">MDIO</text>
<text x="96.1" y="88.9" transform="rotate(-90 96.1 88.9)">RESET_N</text>
<text x="98" y="89.1" transform="rotate(-90 98 89.1)">LED_LINK</text>
<text x="101.8" y="88.7" transform="rotate(-90 101.8 88.7)">LED_ACT</text>
<text x="103.4" y="88.4">CLK_OUT</text>
<text x="103.7" y="86.3" transform="rotate(-90 103.7 86.3)">GPIO4</text>
<text x="71.5" y="90.3">RX_CLK</text>
<text x="71.5" y="92.2">RX_DV</text>
<text x="71.5" y="94.1">CRS/CRS_DV</text>
<text x="84.7" y="93.1" transform="rotate(-90 84.7 93.1)">IO_CORE_VSS</text>
<text x="99.9" y="91.1" transform="rotate(-90 99.9 91.1)">LED_SPEED</text>
<text x="106.2" y="94.1">GPIO1</text>
<text x="106.2" y="92.2">GPIO2</text>
<text x="106.2" y="90.3">GPIO3</text>
<text x="233.4" y="94.1">TD+</text>
<text x="71.5" y="96.1">RX_ER</text>
<text x="71.5" y="98">COL</text>
<text x="71.5" y="99.9">RXD_3</text>
<text x="71.5" y="101.8">RXD_2</text>
<text x="102.3" y="98">ANA33VDD</text>
<text x="104.5" y="99.9">ANAVSS</text>
<text x="106.8" y="96.1">VREF</text>
<text x="108.1" y="101.8">TD+</text>
<text x="233.4" y="96.1">CT1</text>
<text x="233.4" y="98">TD-</text>
<text x="233.4" y="99.9">RD+</text>
<text x="233.4" y="101.8">CT2</text>
<text x="71.5" y="103.7">RXD_1</text>
<text x="71.5" y="105.6">RXD_0</text>
<text x="71.5" y="107.5">IO_VSS</text>
<text x="104.5" y="105.6">CD_VSS</text>
<text x="107.9" y="107.5">RD+</text>
<text x="108.5" y="103.7">TD-</text>
<text x="233.4" y="103.7">RD-</text>
<text x="233.4" y="105.6">NC</text>
<text x="233.4" y="107.5">GND</text>
<text x="71.5" y="109.4">IO_VDD</text>
<text x="82.8" y="113.3" transform="rotate(-90 82.8 113.3)">TX_CLK</text>
<text x="84.7" y="113.3" transform="rotate(-90 84.7 113.3)">TX_EN</text>
<text x="86.6" y="113.3" transform="rotate(-90 86.6 113.3)">TXD_0</text>
<text x="88.5" y="113.3" transform="rotate(-90 88.5 113.3)">TXD_1</text>
<text x="90.4" y="113.3" transform="rotate(-90 90.4 113.3)">TXD_2</text>
<text x="92.3" y="113.3" transform="rotate(-90 92.3 113.3)">TXD_3</text>
<text x="94.2" y="113.3" transform="rotate(-90 94.2 113.3)">POWRDOWN</text>
<text x="96.1" y="113.3" transform="rotate(-90 96.1 113.3)">TCK</text>
<text x="98" y="113.3" transform="rotate(-90 98 113.3)">TDO</text>
<text x="99.9" y="113.3" transform="rotate(-90 99.9 113.3)">TMS</text>
<text x="101.8" y="113.3" transform="rotate(-90 101.8 113.3)">TRST#</text>
<text x="103.7" y="113.3" transform="rotate(-90 103.7 113.3)">TDI</text>
<text x="108.3" y="109.4">RD-</text>
<text x="233.4" y="109.4">L-LED CATHODE</text>
<text x="233.4" y="111.3">L-LED ANODE</text>
<text x="233.4" y="113.2">R-LED ANODE</text>
<text x="233.4" y="115.1">R-LED CATHODE</text>
</g>
<text font-size="1.7" fill="#00f" x="158.7" y="131.1">+ C44</text>
<g font-size="1.4">
<text x="29.2" y="1.4">5</text>
<text x="83.6" y="1.4">4</text>
<text x="138.1" y="1.4">3</text>
<text x="192.6" y="1.4">2</text>
<text x="247.1" y="1.4">1</text>
<text x=".5" y="28.8">D</text>
<text x="274.9" y="28.8">D</text>
<text x=".5" y="80.3">C</text>
<text x="274.9" y="80.3">C</text>
<text x=".5" y="131.7">B</text>
<text x="274.9" y="131.7">B</text>
<text x=".5" y="183.1">A</text>
<text x="274.9" y="183.1">A</text>
<text x="29.2" y="209.1">5</text>
<text x="83.6" y="209.1">4</text>
<text x="138.1" y="209.1">3</text>
<text x="192.6" y="209.1">2</text>
<text x="247.1" y="209.1">1</text>
</g>
</svg>
